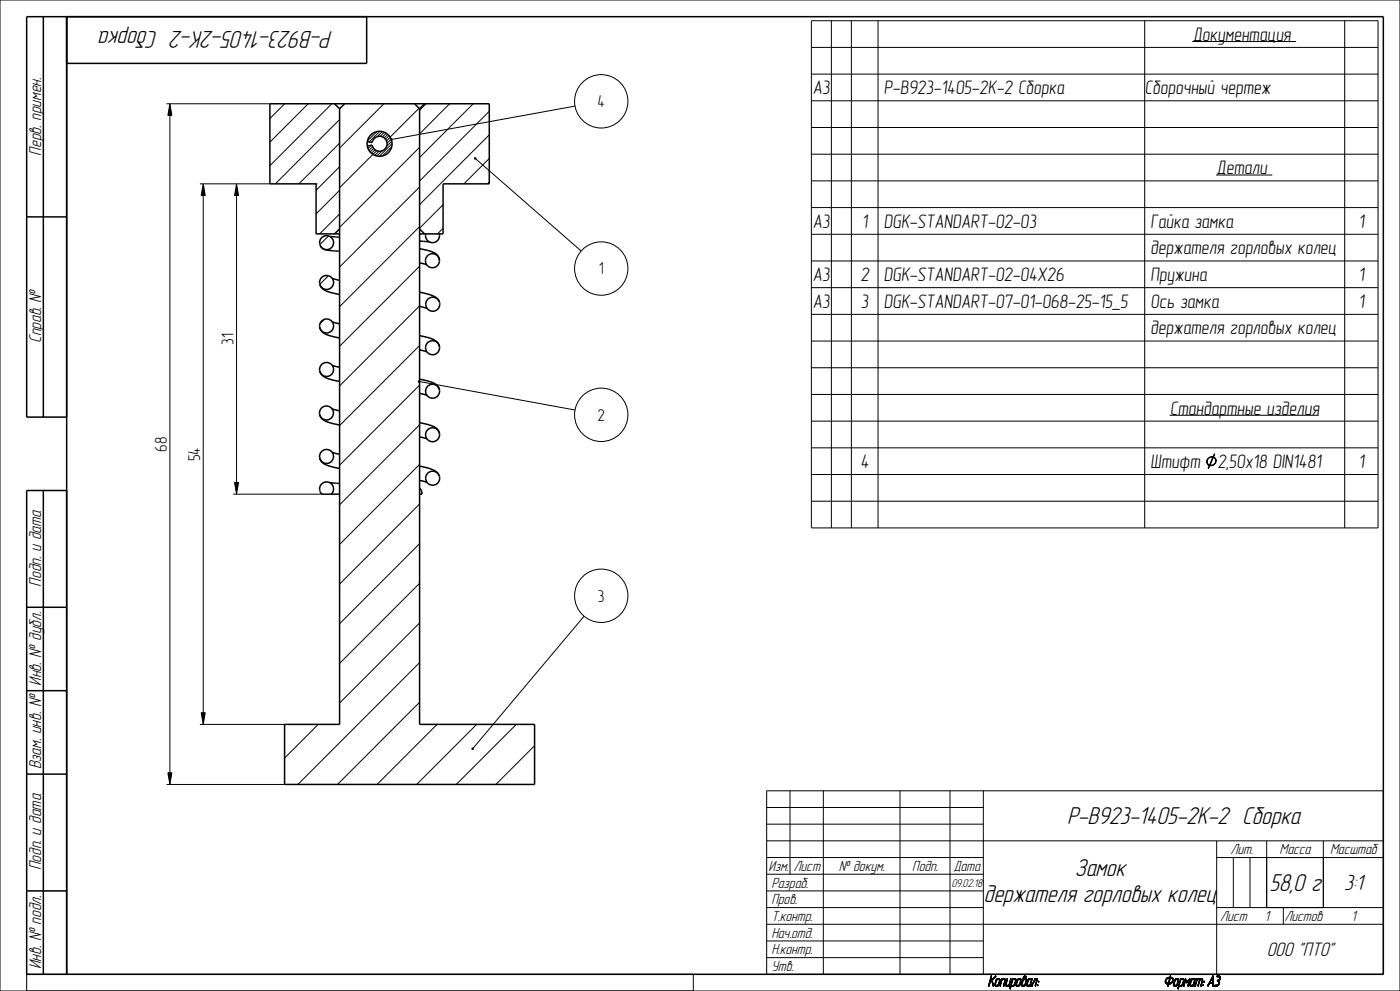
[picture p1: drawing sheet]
<svg xmlns="http://www.w3.org/2000/svg" width="420mm" height="297mm" viewBox="0 0 420 297" stroke-linecap="round" stroke-linejoin="round" font-family="sans-serif">
<g fill="#000">
<path d="M51 31.1l.6 3.5h-1.2zM61 55.1l.6 3.5h-1.2zM71 55.1l.6 3.5h-1.2zM117.2 41.7l.4-.1v.4l-.4-.1zM70.4 144.6h1.2l-.6 3.5zM60.4 213.6h1.2l-.6 3.5zM50.4 231.6h1.2l-.6 3.5zM141.6 224.3l.4-.1v.4l-.4-.1zM349.5 294.1l.3-.1zM349.5 294.2l.3-.1zM349.5 294.4h.3zM349.6 294l.2-.2z"/>
<path d="M349.6 294.5h.3zM349.6 293.8l.3-.1zM349.6 294.6h.4zM349.7 293.6l.3-.1zM349.7 294.6h.4zM349.8 293.5l.2-.1zM349.5 294.1h.3zM349.5 294.2l.3 .1zM349.6 294h.2zM349.6 293.8h.2l-.2 .2zM349.9 293.3h.4zM349.7 293.6l.2 .1-.3 .1z"/>
<path d="M349.9 294.8h1.3zM349.8 293.5h.2l-.3 .1zM350 293.2h.5zM349.8 293.5l.3-.2zM349.9 293.3h.2l-.3 .2zM349.8 294.7h.5zM350.2 293.1h1.6zM350.1 294.9l.9-.1zM349.8 294.7h.7zM350.6 294.9l-.1 .5h-.2zM350.3 295.5l.2-.1zM350.3 295.5h.2z"/>
<path d="M350.4 293h1.3zM349.9 293.3l.5-.1zM350.2 294.9l.8-.1zM351.1 293.2l-.4 1.5h-.2zM349.8 294.7h.9zM350.5 292.9h1zM350.3 295.4h.2zM350.5 293.2l1.3-.1zM350.4 294.9l.6-.1zM350.4 294.9h.2l-.3 .5zM349.8 294.7h1.1zM350.6 293.2l1.2-.1z"/>
<path d="M350.6 294.9l.4-.1zM350.8 294.9l.2-.1zM351.2 292.6l-.3 .3zM350.5 292.9h.6zM350.5 292.9h.4zM350.9 294.7l.6-.1zM351 292.6h.2zM351 292.5h.2zM350.8 293.2l1-.1zM350.8 293.2h.3l-.6 1.5zM350.5 292.9h.8zM350.1 294.9l1-.1z"/>
<path d="M349.9 294.8h1.2zM351.2 294.6l.5-.1zM351 292.6h.2l-.3 .3zM351.1 293.2l.7-.1zM349.8 294.7h1.6zM349.9 294.8l1.5-.1zM351.3 293.2l.5-.1zM351.4 293.2h.5zM351.5 294.4l.3-.1-.4 .2zM351.4 294.5l.4-.2zM350.4 293l1.1-.1zM351 294.6h.5z"/>
<path d="M351.6 294.3l.3-.1zM351.5 293.2h.4zM351.6 293.3h.4zM350.2 293.1l1.5-.1zM351.7 294.1l.2-.1zM351.3 294.5h.4zM351.7 293.3l.3 .1zM351.7 294l.3-.2zM351.8 293.4l.2 .1zM351.8 293.8l.2-.1zM350 293.2l1.8-.1zM351.8 293.6l.2-.1z"/>
<path d="M351.8 293.7l.2-.1zM351.6 294.3h.2zM351.7 294.1l.2 .1zM351.7 294h.2zM351.8 293.8h.2l-.3 .2zM352.6 293.8l-.4 1.3h-.2zM352 295.2h.3zM352 295.3h.4zM351.8 293.6h.2zM351.8 293.7h.2zM352 295.4l1.2-.1zM352.1 295.5l1-.1z"/>
<path d="M352.2 295.5h.8zM352 295.2l.2-.1zM352 295.1h.2zM352 295.3h.3zM352.3 293.8l.3-.1zM352.3 295.5h.6zM352.3 293.7h.4zM352.4 293.6h.3zM352 295.4l.8-.1zM352.5 293.5l1-.1zM352.5 293.5h1.1zM352.3 293.8h.3l-.6 1.3z"/>
<path d="M352.3 293.7h.3zM352.4 293.6l.3 .1zM352.7 293.4h.8zM352.8 295.5h.1zM352.5 293.6l1.1-.1zM352.4 293.6h.4zM352.8 295.3l.4-.1zM352.7 293.4h.6zM352.7 293.4h.2zM352.2 295.5h.7zM353 295.2h.3zM352.1 295.5h.9z"/>
<path d="M353.1 295.2l.2-.1zM353.6 293.8l-.3 1.3h-.2zM352 295.4h1.1zM352.8 293.6l.8-.1zM353.2 293.6h.4zM352.9 295.3l.3-.1zM352.7 293.4h.7zM353.1 295.1h.2zM353.7 295.5l-.2 .8h-.1zM353.4 296.3h.1zM353.3 293.6h.3zM353.4 293.7l.2-.1z"/>
<path d="M353.4 293.7h.2zM353.4 293.8l.2-.1zM352.6 293.4h.9zM353.4 293.8h.2l-.5 1.3zM353.8 295.3h.6l-.7 .2zM353.8 295.3l-.4 1zM354 293.5h1.2zM354.1 293.4h1zM354.1 293.4h.8zM354.2 293.6l-.8 2.7zM354 293.5l.2 .1-.8 2.7zM353.7 295.5h.9z"/>
<path d="M354.4 295.5h.2zM353.7 295.5l.8-.2zM354.5 295.3l.4-.1zM353.7 295.5l1.1-.2zM354.6 295.2h.3zM354.7 295.2l.2-.1zM355.3 293.8l-.4 1.3h-.2zM353.7 295.5l1-.1zM354.2 293.6l1-.1zM354.9 293.6h.4zM354.7 295.2h.2zM354.1 293.4h.9z"/>
<path d="M354.7 295.1h.2zM355 293.6h.3zM355 293.7l.3-.1zM355 293.7h.3zM355 293.8l.3-.1zM355.7 293.8l-.4 1.6h-.2zM355.1 295.4h.2zM355.1 295.5h.2zM355 293.8h.3l-.6 1.3zM355.1 295.4l.2 .1zM355.6 293.4h.1zM355.5 293.5l.2-.1v.4z"/>
<path d="M355.7 293.4l.4 .8-.4-.4zM355.5 293.5l.2 .3-.6 1.6zM356.1 294.2l.6-.4-.8 .7zM355.9 294.5l.8-.7zM355.7 293.8l.4 .4-.2 .3zM355.9 294.5h.2zM357.1 293.5l-.8 1.9 .4-1.6zM357.1 293.5l-.5 1.9h-.3zM356.3 295.5l.3-.1zM356.4 295.5h.1zM356.3 295.5h.2zM356.3 295.4h.3z"/>
<path d="M356.9 293.4h.1zM357.5 293.8l-.4 1.3h-.2zM356.9 295.2h.3zM356.9 295.3h.4zM356.1 294.2l1-.8zM356.9 293.4h.1l-.9 .8zM356.1 294.2l1-.7zM357 295.5l.9-.1zM357.1 295.5l.8-.1zM356.9 295.2l.2-.1zM356.9 295.1h.2zM356.9 295.3h.3z"/>
<path d="M357.2 293.8l.3-.1zM357.2 295.5h.7zM357.2 293.7h.4zM357.3 293.6h.3zM356.9 295.4l.8-.1zM357.4 293.6l1.2-.1zM357.2 293.8h.3l-.6 1.3zM357.2 293.7h.3zM357.5 293.4h1.1zM357.3 293.6l.3 .1zM357.6 293.4h1zM357.7 295.5h.2z"/>
<path d="M357.3 293.6h.4zM357.4 293.6h.3zM357.7 295.3h.6zM356.9 295.4l1.4-.1zM357.6 293.4h.9zM357.6 293.4h.2zM357.8 295.3l.4-.1zM357.8 295.3h.4zM357.1 295.5h.8zM358 295.2h.2zM358.3 293.6l.3-.1-.6 1.6zM358.6 293.5l-.4 1.6h-.2z"/>
<path d="M356.9 295.4h1.4zM358 295.4h.3zM357 295.5l1-.1zM356.9 295.4h1.1zM358.1 295.4h.2zM358.1 295.5l.2-.1zM358.1 295.5h.2zM358 295.2l.2-.1zM358 295.1h.2zM357.9 295.2h.3zM357.7 295.3h.5zM357.7 293.6l.9-.1z"/>
<path d="M359.2 293.6l-.5 1.8h-.2zM358.5 295.4h.2zM358.5 295.5h.2zM357.4 293.5l1.2-.1zM358.5 295.4l.2 .1zM359 293.5h1.8zM359 293.4h1.7zM359 293.4h1.5zM359 293.5l.2 .1-.7 1.8zM360 293.6l-.4 1.8h-.2zM359.4 295.5l.2-.1zM359.4 295.5h.2z"/>
<path d="M359.4 295.5h.1zM359.4 295.4h.2zM359.2 293.6l1.6-.1zM359.8 293.6l1-.1zM359.8 293.6h.2l-.6 1.8zM360.2 295.5l.2-.1zM360.8 293.8l-.4 1.6h-.2zM360.2 295.5h.2zM360.2 295.4h.2zM360 293.6l.8-.1zM360.5 293.6h.3zM359 293.4h1.6z"/>
<path d="M360.6 293.7h.3zM360.6 293.8l.3-.1zM360.6 293.8h.2l-.6 1.6zM360.8 295.3h.3zM360.9 295.2h.2zM360.9 295.3l.2-.1zM360.9 295.4l.1-.1zM360.9 295.4h.1zM360.8 295.3h.2zM360.9 295.3h.2zM361.1 294.2l.2-.1zM361.1 294.2h.2z"/>
<path d="M361.1 294.3l.2-.1zM361.2 294.1h.1zM361.1 294.3h.2zM362.9 294.7l-.6 .7zM362.3 295.5l.2-.1zM362.3 295.4h.2zM363 294.4h.8l-.9 .3zM363 294.4l-.7 1zM363.7 292.6h.3zM363.7 293l-1.4 2.4zM364 292.6l-.2 1.8-.1-1.4zM363.8 292.6l.2-.1z"/>
<path d="M362.9 294.7l.9-.3v.3zM363.8 295.4h.2zM363.8 295.5h.2zM363.8 292.6h.2zM364 292.6l-1.7 2.8zM363.7 292.6h.3l-1.7 2.8zM363.8 295.4l.2 .1zM363.8 294.7l.2 .7h-.2zM364.4 295.4l1.1-.1zM364.3 295.4l1.2-.1zM364.3 295.4h1.1zM364.3 295.5l1.1-.1z"/>
<path d="M364.4 295.3h.7zM364.4 295.5h.8zM365 295.5h.2zM364.4 295.3h.6zM365.1 292.6h.9zM365.1 292.7h.9zM365.1 292.6h.7zM365.1 295.3l.5-.1zM365.1 293.9l.7 .1zM365.2 293.8l.6-.1zM365.2 293.9l.6-.2zM365.2 293.9h.6z"/>
<path d="M365.1 292.6l.5-.1zM365.2 294h.6zM364.3 295.5h.9zM365.2 293.8h.2zM365.3 295.2l.4-.1zM365.4 293.8l.4-.1zM365.4 294h.4zM365.4 295.1l.3-.1zM364.4 295.3h1.1zM365.5 293.7h.4zM365.5 295l.3-.1zM365.5 294.1l.3-.1z"/>
<path d="M365.6 294.1h.3zM365.9 294.4l-.1 .5h-.2zM365.2 295.3l.4-.1zM365.1 292.6l.7-.1zM365.6 294.1l.3 .1zM365.6 292.7h.4zM365.7 294.2l.2 .1zM365.7 294.4h.2zM365.2 293.9h.5zM365.7 294.3h.2zM365.7 294.4l.2-.1zM365.4 295.2l.3-.1z"/>
<path d="M365.7 293.6h.3zM365.7 292.7h.3zM365.7 292.8h.4zM365.5 295h.2zM365.8 293.5h.2zM365.8 292.8h.3zM365.6 294.9h.2zM365.8 293.4h.3zM365.8 293.4l.3-.2zM365.5 293.8l.3-.1zM365.8 292.9l.3-.1zM365.9 292.9h.2z"/>
<path d="M365.9 293h.2zM365.9 293.1l.2-.1zM365.9 293.2l.2-.1zM365.7 294.4h.2l-.3 .5zM365.6 293.7h.3zM365.8 293.5l.2 .1zM365.8 293.5l.2-.1zM365.8 293.4h.2zM365.9 293.2h.2l-.3 .2zM365.9 293l.2-.1zM365.9 293.1h.2z"/>
</g>
<g fill="none" stroke="#000" stroke-width=".3">
<path d="M0 0h420v297h-420zM50 31.1h31M51 31.1l.6 3.5h-1.2zM51 34.6v197M85.4 31.1l-4.4 4.4M92.5 31.1l-11.5 11.5M99.5 31.1l-18.5 18.6M101.9 35.8l-19.3 19.3M113 39.5l-2.8 2.7M113.9 39.4l-3.1 3.1M114.7 39.4l-1.6 1.6M115.2 31.1l-13.3 13.3"/>
<path d="M115.3 39.6l-1.2 1.3M115.8 39.9l-1.1 1.1M125.7 32.4l-8.7 8.7M127.8 31.1l-1.9 1.9M134.9 31.1l-9 9M142 31.1l-16.1 16.1M146.8 33.3l-20.9 21M172.5 31.8l-54.9 10M60 55.1h21M61 55.1l.6 3.5h-1.2zM61 58.6v155M71 55.1l.6 3.5h-1.2z"/>
<path d="M71 58.6v86M94.8 55.1h.5M101.9 42.9l-12.2 12.2M101.9 50l-7.1 7M101.9 57l-7.1 7.1M110.4 43.7l-.2 .2M111.4 43.5l-1 1M111.8 42.3l-.4 .4M111.8 43.9l-1.1 1.2M112.1 44.5l-1.1 1M112.5 44.9l-1.1 1M113 45.2l-11.1 11.1"/>
<path d="M113.7 45.3l-1.2 1.2M114.7 45.2l-1.6 1.5M116.3 40.3l-1.1 1M116.7 40.7l-1.1 1M117 41.2l-1.1 1.1M117.2 41.7l.4-.1v.4l-.4-.1zM117.3 41.7l-1.2 1.2M117.5 43.9l-2.8 2.8M117.5 42.3l-1.5 1.6M117.6 43l-3.8 3.8M125.9 44.2l-24 24M125.9 56l-24 24"/>
<path d="M146.8 40.4l-20.9 20.9M146.8 47.5l-7.6 7.6M146.8 54.6l-.6 .5M98.6 70.7l-2.6 2.6M101.9 64.1l-6 6M125.9 67.9l-24 24M125.9 79.8l-24 24M128.4 76.5l-.3 .3M132.9 61.4l-7 7M132.9 68.4l-1.7 1.7M97.4 95.7l-1.4 1.4M98.5 82.6l-2.5 2.6"/>
<path d="M125.9 91.7l-24 24M125.9 103.5l-24 24M125.9 115.4l-24 24M125.9 127.3l-24 24M125.9 139.2l-24 24M70 148.1h26.6M70.4 144.6h1.2l-.6 3.5zM125.9 151.1l-24 24M125.9 162.9l-24 24M125.9 174.8l-24 24M125.9 186.7l-24 24M125.9 198.6l-36.5 36.5"/>
<path d="M175.2 184.7l-33.2 39.5M60 217.1h25.4M60.4 213.6h1.2l-.6 3.5zM95.5 217.1l-10.1 10.1M125.9 210.5l-24.7 24.6M131.1 217.1l-18 18M143 217.1l-18 18M154.9 217.1l-18 18M50 235.1h35.4M50.4 231.6h1.2l-.6 3.5zM141.6 224.3l.4-.1v.4l-.4-.1zM160.4 223.5l-11.6 11.6"/>
<path d="M230 237h185v55h-185zM237 237v25M247 237v55M270 237v55M285 237v55M295 237v55M230 242h65M230 247h65M230 252h185M230 257h65M365 257h50M365 252v40"/>
<path d="M370 257v15M375 257v15M380 252v20M397 252v20M230 262h65M230 267h65M230 272h65M230 277h185M365 272h50M385 272v5M8 297v-5h200v5M230 282h65"/>
<path d="M230 287h65M349.5 294.1l.3-.1zM349.5 294.1h.3zM349.5 294.2l.3-.1zM349.5 294.2l.3 .1zM349.5 294.4h.3zM349.6 294l.2-.2zM349.6 294h.2zM349.6 294.5h.3zM349.6 293.8l.3-.1zM349.6 293.8h.2l-.2 .2zM349.6 294.6h.4z"/>
<path d="M349.7 293.6l.3-.1zM349.7 293.6l.2 .1-.3 .1zM349.7 294.6h.4zM349.8 293.5l.3-.2zM349.8 293.5l.2-.1zM349.8 293.5h.2l-.3 .1zM349.8 294.7h1.1zM349.8 294.7h.9zM349.8 294.7h.7zM349.8 294.7h.5zM349.8 294.7h1.6zM349.9 293.3l.5-.1z"/>
<path d="M349.9 293.3h.4zM349.9 293.3h.2l-.3 .2zM349.9 294.8l1.5-.1zM349.9 294.8h1.3zM349.9 294.8h1.2zM350 293.2l1.8-.1zM350 293.2h.5zM350.1 294.9l1-.1zM350.1 294.9l.9-.1zM350.2 293.1l1.5-.1zM350.2 293.1h1.6zM350.2 294.9l.8-.1z"/>
<path d="M350.3 295.4h.2zM350.3 295.5l.2-.1zM350.3 295.5h.2zM350.5 295.5h.1M350.4 293l1.1-.1zM350.4 293h1.3zM350.4 295.5h.1M350.4 294.9l.6-.1zM350.4 294.9h.2l-.3 .5zM350.5 292.9h.8zM350.5 292.9h.6zM350.5 292.9h.4z"/>
<path d="M350.5 292.9h1zM350.5 293.2l1.3-.1zM350.6 293.2l1.2-.1zM350.6 294.9l.4-.1zM350.6 294.9l-.1 .5h-.2zM350.8 293.2l1-.1zM350.8 293.2h.3l-.6 1.5zM350.8 294.9l.2-.1zM350.9 294.7l.6-.1zM351 292.6h.2zM351 292.6h.2l-.3 .3zM351.1 292.5h.1"/>
<path d="M351 292.5h.2zM351 294.6h.5zM351.1 293.2l.7-.1zM351.1 293.2l-.4 1.5h-.2zM351.2 294.6l.5-.1zM351.2 292.6l-.3 .3zM351.3 294.5h.4zM351.3 293.2l.5-.1zM351.4 293.2h.5zM351.4 294.5l.4-.2zM351.5 294.4l.3-.1-.4 .2zM351.5 293.2h.4z"/>
<path d="M351.6 294.3l.3-.1zM351.6 294.3h.2zM351.6 293.3h.4zM351.7 294.1l.2-.1zM351.7 294.1l.2 .1zM351.7 293.3l.3 .1zM351.7 294l.3-.2zM351.7 294h.2zM351.8 293.4l.2 .1zM351.8 293.8l.2-.1zM351.8 293.8h.2l-.3 .2zM351.8 293.6l.2-.1z"/>
<path d="M351.8 293.6h.2zM351.8 293.7l.2-.1zM351.8 293.7h.2zM352 295.2l.2-.1zM352 295.1h.2zM352 295.2h.3zM352 295.3h.3zM352 295.3h.4zM352 295.4l1.2-.1zM352 295.4l.8-.1zM352 295.4h1.1zM352.1 295.5l1-.1z"/>
<path d="M352.1 295.5h.9zM352.2 295.5h.8zM352.2 295.5h.7zM352.3 295.5h.6zM352.3 293.8l.3-.1zM352.3 293.8h.3l-.6 1.3zM352.3 293.7h.4zM352.3 293.7h.3zM352.4 293.6h.4zM352.4 293.6h.3zM352.4 293.6l.3 .1zM352.5 293.6l1.1-.1z"/>
<path d="M352.5 293.5l1-.1zM352.5 293.5h1.1zM352.6 293.8l-.4 1.3h-.2zM352.6 293.4h.9zM352.7 293.4h.7zM352.7 293.4h.6zM352.7 293.4h.2zM352.7 293.4h.8zM352.8 295.5h.1zM352.8 293.6l.8-.1zM352.8 295.3l.4-.1zM352.9 295.3l.3-.1z"/>
<path d="M353 295.2h.3zM353.1 295.2l.2-.1zM353.1 295.1h.2zM353.2 293.6h.4zM353.3 293.6h.3zM353.4 296.3h.1zM353.4 293.7l.2-.1zM353.4 293.7h.2zM353.5 296.3h.1M353.4 293.8l.2-.1zM353.4 293.8h.2l-.5 1.3zM353.6 293.8l-.3 1.3h-.2z"/>
<path d="M353.7 295.5h.9zM353.7 295.5l1-.1zM353.7 295.5l1.1-.2zM353.7 295.5l.8-.2zM353.7 295.5l-.2 .8h-.1zM353.8 295.3h.6l-.7 .2zM353.8 295.3l-.4 1zM354 293.5h1.2zM354 293.5l.2 .1-.8 2.7zM354.1 293.4h1zM354.1 293.4h.9zM354.1 293.4h.8z"/>
<path d="M354.2 293.4h.1M354.2 293.6l1-.1zM354.2 293.6l-.8 2.7zM354.4 295.5h.2zM354.5 295.3l.4-.1zM354.6 295.2h.3zM354.7 295.2l.2-.1zM354.7 295.2h.2zM354.7 295.1h.2zM354.9 293.6h.4zM355 293.6h.3zM355 293.7l.3-.1z"/>
<path d="M355 293.7h.3zM355 293.8l.3-.1zM355 293.8h.3l-.6 1.3zM355.1 295.4h.2zM355.1 295.4l.2 .1zM355.1 295.5h.2zM355.2 295.5h.1M355.1 295.5h.1M355.3 293.8l-.4 1.3h-.2zM355.5 293.5l.2-.1v.4zM355.5 293.5l.2 .3-.6 1.6zM355.6 293.4h.1z"/>
<path d="M355.7 293.4h.1M355.6 293.4h.1M355.7 293.8l.4 .4-.2 .3zM355.7 293.8l-.4 1.6h-.2zM355.7 293.4l.4 .8-.4-.4zM355.9 294.5l.8-.7zM355.9 294.5h.2zM356 294.5h.1M356.1 294.5h.1M356.1 294.2l1-.7zM356.1 294.2l1-.8zM356.1 294.2l.6-.4-.8 .7z"/>
<path d="M356.3 295.4h.3zM356.3 295.5l.3-.1zM356.3 295.5h.2zM356.4 295.5h.1zM356.4 295.5h.1M356.9 293.4h.1zM357 293.4h.1M356.9 293.4h.1l-.9 .8zM356.9 295.2l.2-.1zM356.9 295.1h.2zM356.9 295.2h.3zM356.9 295.3h.3z"/>
<path d="M356.9 295.3h.4zM356.9 293.4h.1M356.9 295.4l1.4-.1zM356.9 295.4l.8-.1zM356.9 295.4h1.4zM356.9 295.4h1.1zM357 295.5l1-.1zM357 295.5l.9-.1zM357.1 293.5l-.8 1.9 .4-1.6zM357.1 293.5l-.5 1.9h-.3zM357.1 295.5l.8-.1zM357.1 295.5h.8z"/>
<path d="M357.2 295.5h.7zM357.2 293.8l.3-.1zM357.2 293.8h.3l-.6 1.3zM357.2 293.7h.4zM357.2 293.7h.3zM357.3 293.6h.4zM357.3 293.6h.3zM357.3 293.6l.3 .1zM357.4 293.6h.3zM357.4 293.6l1.2-.1zM357.4 293.5l1.2-.1zM357.5 293.8l-.4 1.3h-.2z"/>
<path d="M357.5 293.4h1.1zM357.6 293.4h1zM357.6 293.4h.9zM357.6 293.4h.2zM357.7 295.5h.2zM357.7 293.6l.9-.1zM357.7 295.3h.5zM357.7 295.3h.6zM357.8 295.3l.4-.1zM357.8 295.3h.4zM357.9 295.2h.3zM358 295.2l.2-.1z"/>
<path d="M358 295.2h.2zM358 295.1h.2zM358 295.4h.3zM358.1 295.4h.2zM358.1 295.5l.2-.1zM358.1 295.5h.2zM358.2 295.5h.1M358.3 293.6l.3-.1-.6 1.6zM358.5 295.4h.2zM358.5 295.4l.2 .1zM358.5 295.5h.2zM358.7 295.5h.1"/>
<path d="M358.6 295.5h.1M358.6 293.5l-.4 1.6h-.2zM359 293.5h1.8zM359 293.5l.2 .1-.7 1.8zM359 293.4h1.7zM359 293.4h1.6zM359 293.4h1.5zM359.1 293.4h.1M359.2 293.6l1.6-.1zM359.2 293.6l-.5 1.8h-.2zM359.4 295.4h.2zM359.4 295.5l.2-.1z"/>
<path d="M359.4 295.5h.2zM359.4 295.5h.1zM359.4 295.5h.1M359.8 293.6l1-.1zM359.8 293.6h.2l-.6 1.8zM360 293.6l.8-.1zM360 293.6l-.4 1.8h-.2zM360.2 295.5l.2-.1zM360.2 295.5h.2zM360.2 295.4h.2zM360.3 295.5h.1M360.5 293.6h.3z"/>
<path d="M360.6 293.7h.3zM360.6 293.8l.3-.1zM360.6 293.8h.2l-.6 1.6zM360.8 293.8l-.4 1.6h-.2zM360.8 295.3h.3zM360.8 295.3h.2zM360.9 295.2h.2zM360.9 295.3l.2-.1zM360.9 295.3h.2zM360.9 295.4l.1-.1zM360.9 295.4h.1zM360.9 295.4h.1"/>
<path d="M361 295.2h.1M360.9 295.2h.1M361.1 294.2h.2zM361.1 294.3l.2-.1zM361.1 294.3h.2zM361.1 294.2l.2-.1zM361.3 294.1h.1M361.2 294.1h.1zM361.2 294.3h.1M362.3 295.4h.1M362.3 295.4h.2zM362.3 295.5l.2-.1z"/>
<path d="M362.5 295.5h.1M362.4 295.5h.1M362.9 294.7l.9-.3v.3zM362.9 294.7l-.6 .7zM363 294.4h.8l-.9 .3zM363 294.4l-.7 1zM363.7 292.6h.3zM363.7 293l-1.4 2.4zM363.7 292.6h.3l-1.7 2.8zM363.8 292.6l.2-.1zM363.8 292.6h.2zM363.8 295.4h.2z"/>
<path d="M363.8 294.7l.2 .7h-.2zM363.8 295.4l.2 .1zM363.9 292.5h.1M363.8 292.5h.1M364 292.5h.1M363.8 295.5h.2zM363.9 295.5h.1M363.9 292.6v2.8M364 292.6l-1.7 2.8zM364 292.6l-.2 1.8-.1-1.4zM364 292.6l-.2 2.1zM364 292.6v2.8l-.2-.7z"/>
<path d="M364.3 295.4l1.2-.1zM364.3 295.4h1.1zM364.3 295.5l1.1-.1zM364.3 295.5h.9zM364.4 295.4l1.1-.1zM364.4 295.3h.7zM364.4 295.3h1.1zM364.4 295.5h.8zM364.4 295.3h.6zM365 295.5h.2zM365.1 292.6h.9zM365.1 292.7h.9z"/>
<path d="M365.1 292.6l.7-.1zM365.1 292.6l.5-.1zM365.2 292.5h.1M365.1 292.6h.7zM365.1 295.3l.5-.1zM365.1 293.9l.7 .1zM365.2 293.9l.6-.2zM365.2 293.9h.5zM365.2 293.9h.6zM365.2 294h.6zM365.2 293.8h.2zM365.3 293.8h.1"/>
<path d="M365.2 293.8l.6-.1zM365.2 295.3l.4-.1zM365.3 295.2l.4-.1zM365.4 294h.4zM365.4 295.2l.3-.1zM365.4 293.8l.4-.1zM365.4 295.1l.3-.1zM365.5 293.8l.3-.1zM365.5 294.1l.3-.1zM365.5 293.7h.4zM365.5 295l.3-.1zM365.5 295h.2z"/>
<path d="M365.6 292.7h.4zM365.6 294.1h.3zM365.6 294.9h.2zM365.6 294.1l.3 .1zM365.6 293.7h.3zM365.7 292.7h.3zM365.7 294.2l.2 .1zM365.7 294.4h.2zM365.7 294.4h.2l-.3 .5zM365.7 294.3h.2zM365.7 294.4l.2-.1zM365.7 293.6h.3z"/>
<path d="M365.7 292.8h.4zM365.8 293.5h.2zM365.8 293.5l.2-.1zM365.8 293.5l.2 .1zM365.8 292.8h.3zM365.8 293.4h.3zM365.8 293.4h.2zM365.8 292.9l.3-.1zM365.8 293.4l.3-.2zM365.9 292.9h.2zM365.9 293l.2-.1zM365.9 293h.2z"/>
<path d="M365.9 293.1l.2-.1zM365.9 293.1h.2zM365.9 293.2l.2-.1zM365.9 293.2h.2l-.3 .2zM365.9 294.4l-.1 .5h-.2z"/>
<circle cx="180.4" cy="30.4" r="8"/>
<circle cx="180.4" cy="178.6" r="8"/>
</g>
<g fill="none" stroke="#000" stroke-width=".45">
<path d="M13 5v120M20 5v287M110 5v14h-90M100.4 31.1l1.5 1.5M101.9 32.6v184.5h-16.5v18h75v-18h-34.5v-184.5M103.4 31.1l-1.5 1.5M124.4 31.1l1.5 1.5M127.4 31.1l-1.5 1.5M110.2 42.4l1.5 .3a2.25 2.25 0 0 1 3.4-1.5 2.25 2.25 0 0 1 0 3.8 2.25 2.25 0 0 1-3.4-1.5l-1.5 .2M8 65h12M95.9 72.9h.1M96.2 73.8a4.6 4.6 0 0 0 3.9 1.4l1.8 .1"/>
<path d="M98.9 70.8l3 .3M101.9 68.6l-1.5 1.5M101.9 70.1h-7.1v-15h-13.8v-24h65.8v24h-13.9v15h-7M125.9 74.5a8.5 8.5 0 0 1 5.6 2.3l.3 1.3M125.9 78.8l2.1 .5M125.9 72.2l2.9 .3M125.9 68.6l1.5 1.5M127.7 70.1a2.1 2.1 0 0 0 2.1 2.6 2.1 2.1 0 0 0 2-2.6v.1M128.1 76.9a2.1 2.1 0 0 1 2.3-.8 2.1 2.1 0 0 1 1.4 2M128.1 76.9a2.1 2.1 0 0 0 1 3.2 2.1 2.1 0 0 0 2.7-2M95.9 97.7v.3M95.9 97.7a2.1 2.1 0 0 1 3-1.9 2.1 2.1 0 0 1 .3 3.6 2.1 2.1 0 0 1-3.3-1.4"/>
<path d="M95.9 97.7h.1M95.9 98a4 4 0 0 0 3.6 2.8l2.4 .5M95.9 85.2a5 5 0 0 0 4.4 2.7l1.6 .4M95.9 85.2h.1M98.5 82.6a2.1 2.1 0 0 0-2.6 2.6M98.5 82.6h.1M98.5 82.6a2.1 2.1 0 0 1 1 3.5 2.1 2.1 0 0 1-3.5-.9M99.7 83.4l2.2 .6M99.7 96.5l2.2 .5M125.9 87.6a8.7 8.7 0 0 1 5.7 2.4l.2 .5M125.9 91.8l2.3 .7M131.8 90.5a2.1 2.1 0 0 0-2.9-1.2 2.1 2.1 0 0 0-.7 3.1"/>
<path d="M131.8 90.5l.1 .1M131.9 90.6v.1M131.9 90.7a2.1 2.1 0 0 1-1.2 2.4 2.1 2.1 0 0 1-2.5-.7M95.9 111.1a4.3 4.3 0 0 0 4 2.8l2 .4M99.7 109.5l2.2 .6M125.9 113.6a8.8 8.8 0 0 1 5.6 2.4l.3 .9M125.9 117.9l2.2 .6M125.9 100.6l3.8 1a3.1 3.1 0 0 1 2.1 2.3M125.9 104.8l2.2 .6M131.8 103.9h.1M131.8 103.9a2.1 2.1 0 0 0-2.8-1.6 2.1 2.1 0 0 0-.9 3.2M131.8 103.9a2.1 2.1 0 0 1-1.2 2.3 2.1 2.1 0 0 1-2.5-.7"/>
<path d="M20 125h-12v-120h407v287h-407v-145h12M95.9 136.8h.1M95.9 124.1a4.4 4.4 0 0 0 4 2.9l2 .4M95.9 137.1a4.3 4.3 0 0 0 3.8 2.8l2.2 .5M99.6 122.5l2.3 .6M99.7 135.6l2.2 .6M125.9 130.9l2.2 .6M125.9 139.7a8.4 8.4 0 0 1 5.7 2.5l.2 .4M125.9 126.7a8.7 8.7 0 0 1 5.6 2.4l.3 .9M13 147v145M95.9 146.8v.1M95.9 146.9a2.1 2.1 0 0 1 2.7-2.4 2.1 2.1 0 0 1 .8 3.6"/>
<path d="M95.9 146.9l.7 1.2h5.3M98.9 144.6l3 .3M125.9 144l2.2 .6M125.9 146.3l.5 .8 .2 1h-.7M131.8 142.6a2.1 2.1 0 0 0-3-1.1 2.1 2.1 0 0 0-.7 3.1M131.8 142.6v.2M131.8 142.8h.1M131.8 142.8v.1M131.8 142.8a2.1 2.1 0 0 1-1.1 2.4 2.1 2.1 0 0 1-2.6-.6M8 182h12M8 207h12M8 232h12"/>
<path d="M8 267h12"/>
<circle cx="113.9" cy="43.1" r="3.8"/>
<circle cx="98" cy="72.7" r="2.1"/>
<circle cx="98" cy="110.7" r="2.1"/>
<circle cx="129.8" cy="117.2" r="2.1"/>
<circle cx="97.9" cy="123.8" r="2.1"/>
<circle cx="98" cy="136.8" r="2.1"/>
<circle cx="129.8" cy="130.3" r="2.1"/>
</g>
<!-- layer: DETAILS -->
<path d="M142.3 47.4l.4-.1v.4l-.4-.1zM125.5 114.2l.4-.1v.4l-.4-.1z" fill="#000"/>
<g fill="none" stroke="#000" stroke-width=".3">
<path d="M142.3 47.4l.4-.1v.4l-.4-.1zM142.7 47.6l31.6 27.6M125.5 114.2l.4-.1v.4l-.4-.1zM126 114.4l46.5 8.5"/>
<circle cx="180.4" cy="80.5" r="8"/>
<circle cx="180.4" cy="124.3" r="8"/>
</g>
<!-- layer: TABLES -->
<g fill="none" stroke="#000" stroke-width=".3">
<path d="M243.4 6.2h170v152h-170zM243.4 14.2h170M249.4 6.2v152M255.4 6.2v152M263.4 6.2v152M343.4 6.2v152M357.7 12.5h31.1M403.4 6.2v152M243.4 22.2h170M243.4 30.2h170M243.4 38.2h170M243.4 46.2h170"/>
<path d="M243.4 54.2h170M364.8 52.5h16.9M243.4 62.2h170M243.4 70.2h170M243.4 78.2h170M243.4 86.2h170M243.4 94.2h170M243.4 102.2h170M243.4 110.2h170M243.4 118.2h170M243.4 126.2h170M243.4 134.2h170"/>
<path d="M350.9 124.5h44.7M362.3 137.6a1.46 1.46 0 0 1 2.5 0 1.47 1.47 0 0 1-1.1 2v-.2a1.24 1.24 0 0 0 1-1.1 1.24 1.24 0 0 0-.7-1.2 1.44 1.44 0 0 0-1.9 1.5l.7 1a1.27 1.27 0 0 1-.5-2zM362.9 139.4h.8v.2h-.9zM364.3 136.1h.1l-1.8 4.3h-.2zM243.4 142.2h170M243.4 150.2h170"/>
</g>
<path d="M362.3 137.6a1.46 1.46 0 0 1 2.5 0 1.47 1.47 0 0 1-1.1 2v-.2a1.24 1.24 0 0 0 1-1.1 1.24 1.24 0 0 0-.7-1.2 1.44 1.44 0 0 0-1.9 1.5l.7 1a1.27 1.27 0 0 1-.5-2zM362.9 139.4h.8v.2h-.9zM364.3 136.1h.1l-1.8 4.3h-.2z" fill="#000"/>
<g font-size="7.6">
<text x="99.8" y="9.4" transform="rotate(-180 99.8 9.4)">P-B923-1405-2K-2 Сборка</text>
<text x="320.2" y="247.1">P-B923-1405-2K-2 Сборка</text>
<text x="322.5" y="262.6">Замок</text>
<text x="380.8" y="267.1">58,0 г</text>
<text x="295.1" y="270.3">держателя горловых колец</text>
</g>
<text font-size="6.8" x="403.3" y="266.8">3:1</text>
<text font-size="6.1" x="380" y="286.6">ООО &quot;ПТО&quot;</text>
<g font-size="5.9">
<text x="357.8" y="12.2">Документация</text>
<text x="243.8" y="28.2">А3</text>
<text x="265.2" y="28.2">P-B923-1405-2K-2 Сборка</text>
<text x="343.5" y="28.2">Сборочный чертеж</text>
<text x="365" y="52.2">Детали</text>
<text x="243.8" y="68.2">А3</text>
<text x="258.6" y="68.2">1</text>
<text x="265.2" y="68.2">DGK-STANDART-02-03</text>
<text x="345.2" y="68.2">Гайка замка</text>
<text x="407.6" y="68.2">1</text>
<text x="345.2" y="76.2">держателя горловых колец</text>
<text x="243.8" y="84.2">А3</text>
<text x="258.1" y="84.2">2</text>
<text x="265.2" y="84.2">DGK-STANDART-02-04X26</text>
<text x="345.2" y="84.2">Пружина</text>
<text x="407.6" y="84.2">1</text>
<text x="243.8" y="92.2">А3</text>
<text x="258.3" y="92.2">3</text>
<text x="265.2" y="92.2">DGK-STANDART-07-01-068-25-15_5</text>
<text x="345.2" y="92.2">Ось замка</text>
<text x="407.6" y="92.2">1</text>
<text x="345.2" y="100.2">держателя горловых колец</text>
<text x="351" y="124.2">Стандартные изделия</text>
<text x="258.1" y="140.2">4</text>
<text x="345.2" y="140.2">Штифт</text>
<text x="365.3" y="140.2">2,50x18 DIN1481</text>
<text x="407.6" y="140.2">1</text>
</g>
<g font-size="5.3">
<text x="12.3" y="46.6" transform="rotate(-90 12.3 46.6)">Перв. примен.</text>
<text x="12.3" y="102.8" transform="rotate(-90 12.3 102.8)">Справ. №</text>
<text x="12.3" y="175.8" transform="rotate(-90 12.3 175.8)">Подп. и дата</text>
<text x="12.3" y="205.5" transform="rotate(-90 12.3 205.5)">Инв. № дубл.</text>
<text x="12.3" y="230.6" transform="rotate(-90 12.3 230.6)">Взам. инв. №</text>
<text x="12.3" y="260.8" transform="rotate(-90 12.3 260.8)">Подп. и дата</text>
<text x="12.3" y="290.5" transform="rotate(-90 12.3 290.5)">Инв. № подл.</text>
</g>
<g font-size="5.1">
<text x="179.2" y="32.1">4</text>
<text x="179.6" y="82.2">1</text>
<text x="70.1" y="103.3" transform="rotate(-90 70.1 103.3)">31</text>
<text x="179.2" y="126.1">2</text>
<text x="50.1" y="135.4" transform="rotate(-90 50.1 135.4)">68</text>
<text x="60.1" y="138.2" transform="rotate(-90 60.1 138.2)">54</text>
<text x="179.4" y="180.3">3</text>
</g>
<g font-size="4.5">
<text x="369.1" y="256.1">Лит.</text>
<text x="383.9" y="256.1">Масса</text>
<text x="399" y="256.1">Масштаб</text>
<text x="230.5" y="261.1">Изм.</text>
<text x="238" y="261.1">Лист</text>
<text x="251.7" y="261.1">№ докум.</text>
<text x="273.7" y="261.1">Подп.</text>
<text x="286" y="261.1">Дата</text>
<text x="231.4" y="266.1">Pазраб.</text>
<text x="231.4" y="271.1">Пров.</text>
<text x="231.4" y="281.1">Нач.отд.</text>
<text x="231.4" y="276.1">Т.контр.</text>
<text x="366" y="276.1">Лист</text>
<text x="379.4" y="276.1">1</text>
<text x="385.3" y="276.1">Листов</text>
<text x="405.4" y="276.1">1</text>
<text x="231.4" y="286.1">Н.контр.</text>
<text x="231.4" y="291.1">Утв.</text>
</g>
<text font-size="4.4" x="296.5" y="295.5">Копировал:</text>
<text font-size="3.5" x="285.4" y="265.7">09.02.18</text>
</svg>
